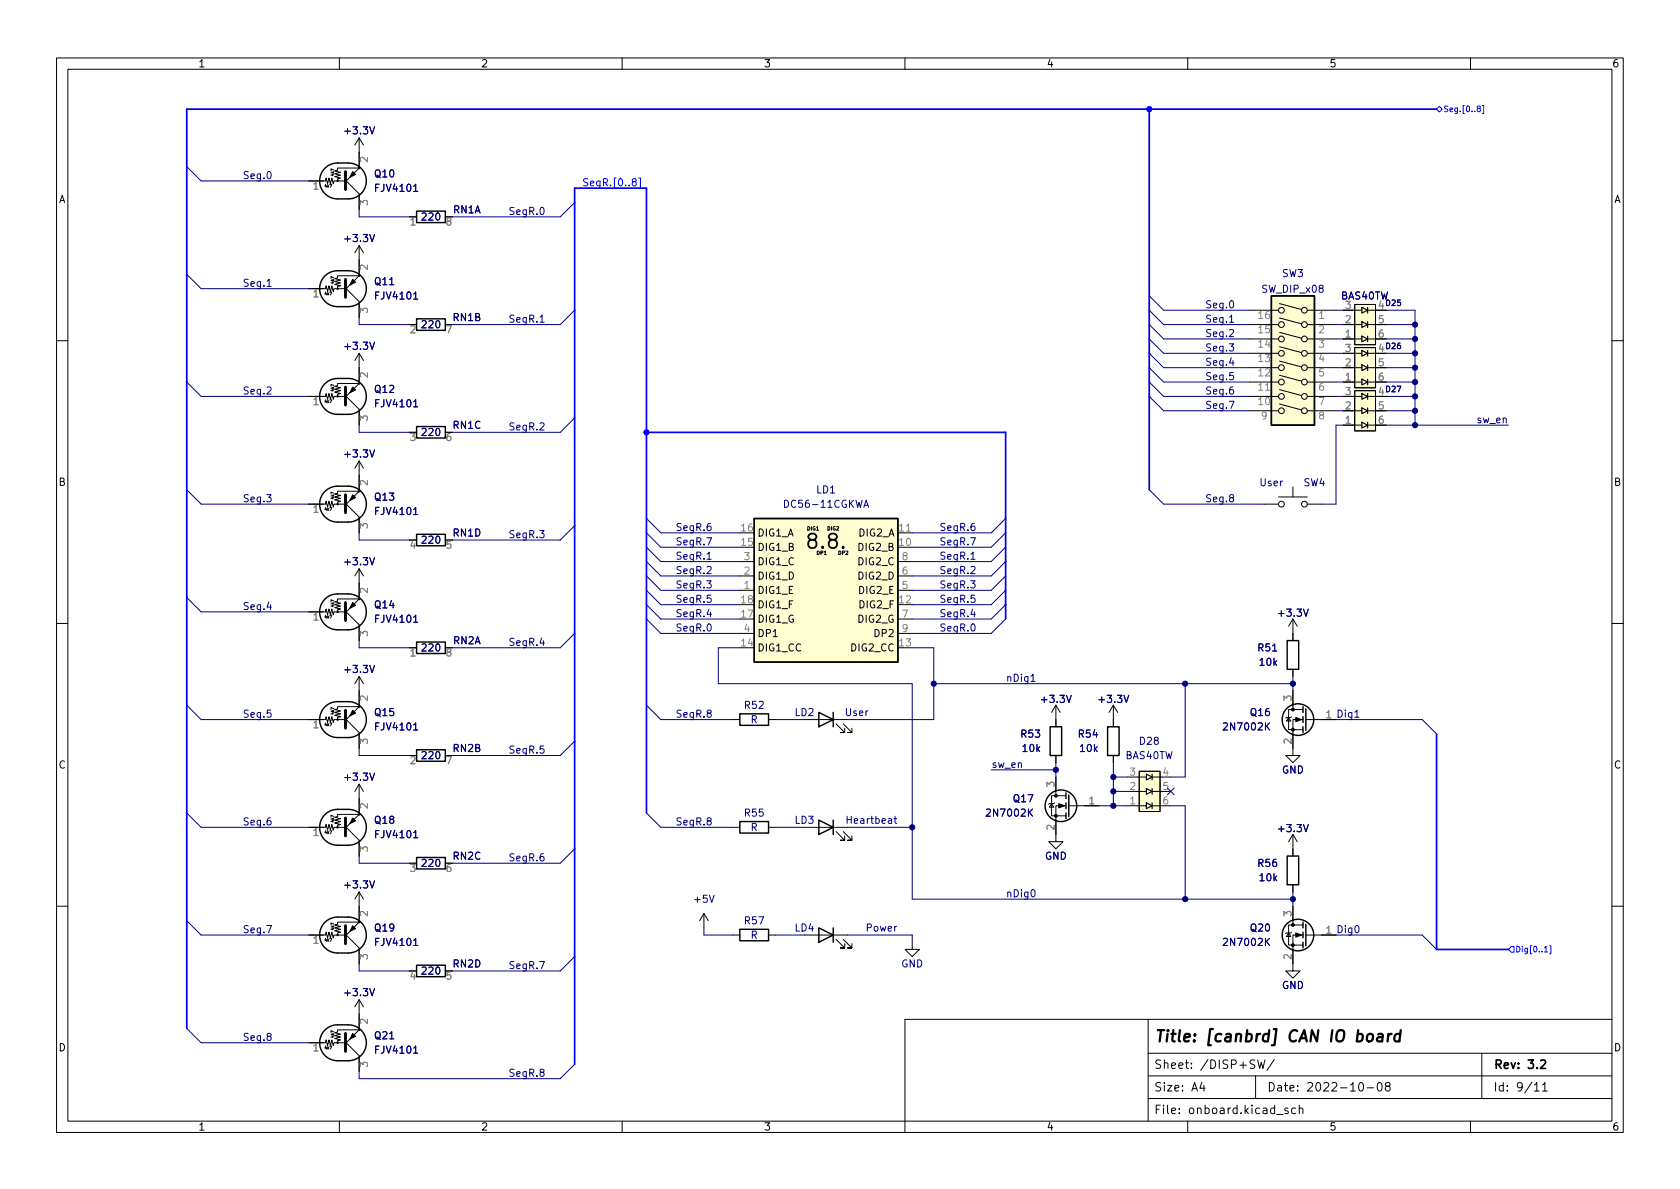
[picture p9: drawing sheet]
<svg xmlns="http://www.w3.org/2000/svg" width="297mm" height="210mm" viewBox="0 0 297 210" stroke-linecap="round" stroke-linejoin="round" font-family="sans-serif">
<g fill="none" stroke="#000" stroke-width=".18">
<path d="M10 10.2h277v190.1h-277zM12 12.2h273v186.1h-273zM60 10.2v2M110 10.2v2M160 10.2v2M210 10.2v2M260 10.2v2M54.6 32h2.9l.2-.5 .2 1 .3-1 .2 1 .3-1 .2 1 .2-.5h1.9M59.7 32v-.4l.5-.1-1-.3 1-.2-1-.3 1-.2-1-.3 .5-.1v-.4h3.8l-2.5 2.6M61 31.7l2.5 2.6v2.8M63.5 24.4v5.1M63.5 24.4l-.8 1.2"/>
<path d="M63.5 24.4l.8 1.2M54.6 51h2.9l.2-.5 .2 1.1 .3-1.1 .2 1.1 .3-1.1 .2 1.1 .2-.6h1.9M59.7 51v-.3l.5-.2-1-.2 1-.3-1-.2 1-.3-1-.2 .5-.2v-.3h3.8l-2.5 2.5M61 50.8l2.5 2.5v2.8M63.5 43.4v5.1M63.5 43.4l-.8 1.3M63.5 43.4l.8 1.3M221 54.9h5.1M221 59.9h5.1M221 57.4h5.1M226.2 58.8l3.9 1M226.2 56.2l3.9 1.1"/>
<path d="M226.2 53.7l3.9 1M231.1 54.9h5.1M231.1 59.9h5.1M231.1 57.4h5.1M237.5 59.9h3.3M239.3 54.9h1.5M239.3 57.4h1.5M239.5 53.8h3.7v7.2h-3.7zM241.8 54.9h1.5M241.8 59.9h1.5M241.8 57.4h1.5M10 60.2h2"/>
<path d="M54.6 70.1h2.9l.2-.5 .2 1 .3-1 .2 1 .3-1 .2 1 .2-.5h1.9M59.7 70.1v-.4l.5-.1-1-.3 1-.2-1-.3 1-.2-1-.3 .5-.1v-.4h3.8l-2.5 2.6M61 69.8l2.5 2.6v2.8M63.5 62.5v5.1M63.5 62.5l-.8 1.2M63.5 62.5l.8 1.2M221 70.1h5.1M221 72.6h5.1M221 67.6h5.1M221 65h5.1M221 62.5h5.1M226.2 71.4l3.9 1.1"/>
<path d="M226.2 68.9l3.9 1M226.2 66.4l3.9 1M226.2 63.8l3.9 1.1M226.2 61.3l3.9 1.1M231.1 70.1h5.1M231.1 72.6h5.1M231.1 67.6h5.1M231.1 65h5.1M231.1 62.5h5.1M237.5 75.2h3.3M237.5 67.6h3.3M239.3 70.1h1.5"/>
<path d="M239.3 72.6h1.5M239.3 65h1.5M239.3 62.5h1.5M239.5 69.1h3.7v7.1h-3.7zM239.5 61.5h3.7v7.1h-3.7zM241.8 70.1h1.5M241.8 72.6h1.5M241.8 75.2h1.5M241.8 67.6h1.5M241.8 65h1.5M241.8 62.5h1.5M285 60.2h2"/>
<path d="M54.6 89.1h2.9l.2-.5 .2 1.1 .3-1.1 .2 1.1 .3-1.1 .2 1.1 .2-.6h1.9M59.7 89.1v-.3l.5-.2-1-.2 1-.3-1-.2 1-.3-1-.2 .5-.2v-.3h3.8l-2.5 2.5M61 88.9l2.5 2.5v2.8M63.5 81.5v5.1M63.5 81.5l-.8 1.3M63.5 81.5l.8 1.3M130.8 99.3h2.5M158.7 94.2h2.6M158.7 99.3h2.6M223.5 89.1h2.6M226.1 87.9h5M228.6 86.1v1.8"/>
<path d="M231.1 89.1h2.6M10 110.2h2M54.6 108.2h2.9l.2-.5 .2 1 .3-1 .2 1 .3-1 .2 1 .2-.5h1.9M59.7 108.2v-.4l.5-.1-1-.3 1-.2-1-.3 1-.2-1-.3 .5-.1v-.4h3.8l-2.5 2.6M61 107.9l2.5 2.6v2.8M63.5 100.6l-.8 1.2M63.5 100.6v5.1M63.5 119.6v5.1M63.5 100.6l.8 1.2M63.5 119.6l-.8 1.3M63.5 119.6l.8 1.3M130.8 104.4h2.5"/>
<path d="M130.8 101.8h2.5M130.8 112h2.5M158.7 104.4h2.6M158.7 101.8h2.6M158.7 112h2.6M158.7 109.5h2.6M228.6 109.5v3.8M228.6 118.4v1.2M228.6 109.5l.8 1.2M228.6 109.5l-.8 1.2M285 110.2h2M54.6 127.2h2.9l.2-.5 .2 1.1 .3-1.1 .2 1.1 .3-1.1 .2 1.1 .2-.6h1.9"/>
<path d="M59.7 127.2v-.3l.5-.2-1-.2 1-.3-1-.2 1-.3-1-.2 .5-.2v-.3h3.8l-2.5 2.5M61 127l2.5 2.5v2.8M63.5 138.7v5.1M63.5 138.7l-.8 1.2M63.5 138.7l.8 1.2M129.5 127.2h1.3M135.9 127.2h1.3M142.2 127.2h7.7M147.8 128l1.6 1.5h-.8h.8v-.7M149.1 128l1.5 1.5h-.7h.7v-.7M186.7 124.7l.8 1.3M186.7 124.7v3.8"/>
<path d="M186.7 133.6v1.3M186.7 137.4v3.3M186.7 124.7l-.8 1.3M196.8 124.7v3.8M196.8 133.6v1.3M196.8 124.7l.8 1.3M196.8 124.7l-.7 1.3M201.2 137.4h1.5M201.2 139.9h1.5M201.4 136.4h3.7v7.1h-3.7zM203.7 137.4h1.5M203.7 139.9h1.5"/>
<path d="M227.8 126.9l.4 .6h-.7zM228.3 126.7l-.1 .2h-.7l-.2 .1M228.6 122.2v3.3M230.4 127.2h-1.8v6.4h-1.3l1.3 1.3 1.3-1.3h-1.3M230.4 125.5h-2.6v3.5h2.6M230.9 127.2h5.3M54.6 146.3h2.9l.2-.5 .2 1 .3-1 .2 1 .3-1 .2 1 .2-.5h1.9M59.7 146.3v-.4l.5-.1-1-.3 1-.2-1-.3 1-.2-1-.3 .5-.1v-.4h3.8l-2.5 2.6M61 146l2.5 2.6v2.8M63.5 157.7v5.1M63.5 157.7l-.8 1.3M63.5 157.7l.8 1.3"/>
<path d="M129.5 146.3h1.3M135.9 146.3h1.3M142.2 146.3h7.7M147.8 147.1l1.6 1.5h-.8h.8v-.8M149.1 147.1l1.5 1.5h-.7h.7v-.8M185.9 142.1l.4 .6h-.8zM186.4 142l-.1 .1h-.8l-.1 .1M188.5 142.5h-1.8v6.3h-1.3l1.3 1.3 1.3-1.3h-1.3M188.5 140.7h-2.6v3.6h2.6M189 142.5h5.3M199.4 142.5h3.3M203.7 142.5h1.5"/>
<path d="M228.6 147.6v3.8M228.6 156.5v1.2M228.6 147.6l.8 1.2M228.6 147.6l-.8 1.2M10 160.2h2M54.6 165.3h2.9l.2-.5 .2 1.1 .3-1.1 .2 1.1 .3-1.1 .2 1.1 .2-.6h1.9M59.7 165.3v-.3l.5-.2-1-.2 1-.3-1-.2 1-.3-1-.2 .5-.2v-.3h3.8l-2.5 2.5M61 165.1l2.5 2.5v2.8M63.5 176.8v5.1M63.5 176.8l-.8 1.2M63.5 176.8l.8 1.2M124.5 161.5l-.8 1.3"/>
<path d="M124.5 161.5v2.6M124.5 161.5l.7 1.3M129.5 165.3h1.3M135.9 165.3h1.3M142.2 165.3h7.7M147.8 166.1l1.6 1.5h-.8h.8v-.7M149.1 166.1l1.5 1.5h-.7h.7v-.7M161.3 166.6v1.3h1.3l-1.3 1.3-1.3-1.3h1.3M227.8 165l.4 .6h-.7zM228.3 164.8l-.1 .2h-.7l-.2 .1M228.6 160.3v3.3M230.4 165.3h-1.8v6.4h-1.3l1.3 1.3 1.3-1.3h-1.3"/>
<path d="M230.4 163.6h-2.6v3.5h2.6M230.9 165.3h5.3M285 160.2h2M54.6 184.4h2.9l.2-.5 .2 1 .3-1 .2 1 .3-1 .2 1 .2-.5h1.9M59.7 184.4v-.4l.5-.1-1-.3 1-.2-1-.3 1-.2-1-.3 .5-.1v-.4h3.8l-2.5 2.6M60 198.3v2M61 184.1l2.5 2.6v2.8M110 198.3v2M203 194.3h82M203 190.3h82M203 186.3h82M203 180.3v18"/>
<path d="M210 198.3v2M212.5 191.4l-.4 1h1M212.9 191.9v1M222 190.3v4M222.4 187.4l.3 1.5 .3-1 .3 1 .3-1.5M225.3 187.4l-1.3 1.9M225.7 197.1h1.2M227.7 196l-.3-.1-.3 .2 .1 .3 .5 .1v.4h-.6M229.1 196l-.5-.1-.2 .3v.4l.1 .3h.6M229.7 196.1l.2-.2 .4 .1 .1 .9M229.7 195.4v1.5M240.4 191.5l.2-.1a.81 .81 0 0 1 .6 .7 .81 .81 0 0 1-.3 .8h-.2a.81 .81 0 0 1-.6-.6 .81 .81 0 0 1 .3-.8z"/>
<path d="M241.7 192.4h1.2M243.7 191.5l.2-.1a.81 .81 0 0 1 .5 .7 .81 .81 0 0 1-.3 .8h-.1a.81 .81 0 0 1-.6-.6 .81 .81 0 0 1 .3-.8zM245.2 192.1l-.3-.3 .1-.2 .2-.2 .4 .1 .2 .2-.1 .2-.6 .2-.2 .3 .1 .4 .2 .1h.3l.3-.3-.1-.4-.2-.1M260 198.3v2M262 186.3v8M271.3 191.9l.4-.5v1.5M271.3 192.9h.9M272.7 191.9l.4-.5v1.5M272.7 192.9h.9M285 180.3h-125v20"/>
<circle cx="59.7" cy="32" r=".13"/>
<circle cx="63.5" cy="29.7" r=".13"/>
<circle cx="59.7" cy="51" r=".13"/>
<circle cx="63.5" cy="48.8" r=".13"/>
<circle cx="226.6" cy="59.9" r=".51"/>
<circle cx="226.6" cy="57.4" r=".51"/>
<circle cx="226.6" cy="54.9" r=".51"/>
<circle cx="230.6" cy="54.9" r=".51"/>
<circle cx="230.6" cy="59.9" r=".51"/>
<circle cx="230.6" cy="57.4" r=".51"/>
<circle cx="59.7" cy="70.1" r=".13"/>
<circle cx="63.5" cy="67.8" r=".13"/>
<circle cx="226.6" cy="67.6" r=".51"/>
<circle cx="226.6" cy="72.6" r=".51"/>
<circle cx="226.6" cy="70.1" r=".51"/>
<circle cx="226.6" cy="65" r=".51"/>
<circle cx="226.6" cy="62.5" r=".51"/>
<circle cx="230.6" cy="72.6" r=".51"/>
<circle cx="230.6" cy="67.6" r=".51"/>
<circle cx="230.6" cy="70.1" r=".51"/>
<circle cx="230.6" cy="65" r=".51"/>
<circle cx="230.6" cy="62.5" r=".51"/>
<circle cx="59.7" cy="89.1" r=".13"/>
<circle cx="63.5" cy="86.9" r=".13"/>
<circle cx="226.6" cy="89.1" r=".51"/>
<circle cx="230.6" cy="89.1" r=".51"/>
<circle cx="59.7" cy="108.2" r=".13"/>
<circle cx="63.5" cy="105.9" r=".13"/>
<circle cx="59.7" cy="127.2" r=".13"/>
<circle cx="63.5" cy="125" r=".13"/>
<circle cx="59.7" cy="146.3" r=".13"/>
<circle cx="63.5" cy="144" r=".13"/>
<circle cx="59.7" cy="165.3" r=".13"/>
<circle cx="63.5" cy="163.1" r=".13"/>
<circle cx="59.7" cy="184.4" r=".13"/>
<circle cx="63.5" cy="182.1" r=".13"/>
</g>
<path d="M272.4 187.6l.6-.2 .2 .2 .1 .3-1 1h1" fill="none" stroke="#000" stroke-width=".3"/>
<path d="M243.7 182.9l.2-.1 .5 .1v1.3M244.5 183.3l-.7 .1a.4 .4 0 0 0-.3 .3 .4 .4 0 0 0 .2 .5l.7-.1M245.5 182.8l-.2 1.4M246.1 182.8l-.4 .1-.3 .3M247.6 182.9a.66 .66 0 0 0-1 .3l-.1 .6 .2 .3 .1 .1 .6-.1M247.7 182.2l-.3 2" fill="none" stroke="#000" stroke-width=".4"/>
<g fill="none" stroke="#000" stroke-width=".25">
<path d="M61.6 28.8h-1.9a3.2 3.2 0 0 0-3.2 3.2 3.2 3.2 0 0 0 3.2 3.2h1.9M61.6 28.8a3.2 3.2 0 0 1 3.2 3.2 3.2 3.2 0 0 1-3.2 3.2M73.7 37.3h5v2.1h-5zM61.6 47.9h-1.9a3.2 3.2 0 0 0-3.2 3.1 3.2 3.2 0 0 0 3.2 3.2h1.9M61.6 47.9a3.2 3.2 0 0 1 3.2 3.1 3.2 3.2 0 0 1-3.2 3.2M73.7 56.4h5v2h-5zM224.8 52.3h7.6v22.9h-7.6zM61.6 66.9h-1.9a3.2 3.2 0 0 0-3.2 3.2 3.2 3.2 0 0 0 3.2 3.2h1.9M61.6 66.9a3.2 3.2 0 0 1 3.2 3.2 3.2 3.2 0 0 1-3.2 3.2M73.7 75.4h5v2.1h-5zM61.6 86h-1.9a3.2 3.2 0 0 0-3.2 3.1 3.2 3.2 0 0 0 3.2 3.2h1.9M61.6 86a3.2 3.2 0 0 1 3.2 3.1 3.2 3.2 0 0 1-3.2 3.2"/>
<path d="M73.7 94.5h5v2h-5zM133.3 91.7h25.4v25.4h-25.4zM61.6 105h-1.9a3.2 3.2 0 0 0-3.2 3.2 3.2 3.2 0 0 0 3.2 3.2h1.9M61.6 105a3.2 3.2 0 0 1 3.2 3.2 3.2 3.2 0 0 1-3.2 3.2M73.7 113.5h5v2.1h-5zM227.6 113.3h2v5.1h-2zM61.6 124.1h-1.9a3.2 3.2 0 0 0-3.2 3.1 3.2 3.2 0 0 0 3.2 3.2h1.9M61.6 124.1a3.2 3.2 0 0 1 3.2 3.1 3.2 3.2 0 0 1-3.2 3.2M73.7 132.6h5v2h-5zM130.8 126.2h5.1v2.1h-5.1zM144.8 126l2.5 1.2-2.5 1.3zM147.3 126v2.5"/>
<path d="M185.7 128.5h2v5.1h-2zM195.8 128.5h2.1v5.1h-2.1zM230.4 125v1M230.4 126.7v1.1M230.4 128.5v1M230.9 125.3v3.9M61.6 143.1h-1.9a3.2 3.2 0 0 0-3.2 3.2 3.2 3.2 0 0 0 3.2 3.2h1.9M61.6 143.1a3.2 3.2 0 0 1 3.2 3.2 3.2 3.2 0 0 1-3.2 3.2M73.7 151.6h5v2.1h-5zM130.8 145.3h5.1v2h-5.1zM144.8 145l2.5 1.3-2.5 1.3zM147.3 145v2.6"/>
<path d="M188.5 140.2v1M188.5 142v1M188.5 143.8v1M189 140.6v3.8M227.6 151.4h2v5.1h-2zM61.6 162.2h-1.9a3.2 3.2 0 0 0-3.2 3.1 3.2 3.2 0 0 0 3.2 3.2h1.9M61.6 162.2a3.2 3.2 0 0 1 3.2 3.1 3.2 3.2 0 0 1-3.2 3.2M73.7 170.7h5v2h-5zM130.8 164.3h5.1v2.1h-5.1zM144.8 164.1l2.5 1.2-2.5 1.3zM147.3 164.1v2.5M230.4 163.1v1"/>
<path d="M230.4 164.8v1.1M230.4 166.6v1M230.9 163.4v3.9M61.6 181.2h-1.9a3.2 3.2 0 0 0-3.2 3.2 3.2 3.2 0 0 0 3.2 3.2h1.9M61.6 181.2a3.2 3.2 0 0 1 3.2 3.2 3.2 3.2 0 0 1-3.2 3.2"/>
<circle cx="229.5" cy="127.2" r="2.79"/>
<circle cx="187.6" cy="142.5" r="2.79"/>
<circle cx="229.5" cy="165.3" r="2.79"/>
</g>
<g fill="#fffed0" stroke="#fffed0" stroke-width=".18">
<path d="M239.5 69.1h3.7v7.1h-3.7z"/>
<path d="M224.8 52.3h7.6v22.9h-7.6z"/>
<path d="M201.4 136.4h3.7v7.1h-3.7z"/>
<path d="M239.5 53.8h3.7v7.2h-3.7z"/>
<path d="M133.3 91.7h25.4v25.4h-25.4z"/>
<path d="M239.5 61.5h3.7v7.1h-3.7z"/>
</g>
<g fill="none" stroke="#000" stroke-width=".2">
<path d="M240.8 54.4l1 .5-1 .5zM240.8 56.9l1 .5-1 .5zM240.8 59.4l1 .5-1 .5zM241.8 54.4v1M241.8 56.9v1M241.8 59.4v1M240.8 69.6l1 .5-1 .5zM240.8 72.1l1 .5-1 .5zM240.8 74.7l1 .5-1 .5zM240.8 62l1 .5-1 .5zM240.8 64.5l1 .5-1 .5zM240.8 67.1l1 .5-1 .5z"/>
<path d="M241.8 62v1M241.8 64.5v1M241.8 67.1v1M241.8 69.6v1M241.8 72.1v1M241.8 74.7v1M202.7 136.9l1 .5-1 .5zM202.7 139.4l1 .5-1 .6zM203.7 136.9v1M203.7 139.4v1.1M202.7 142l1 .5-1 .5zM203.7 142v1"/>
</g>
<path d="M61.1 30.3v3.2zM61.1 49.4v3.2zM61.1 68.4v3.2zM61.1 87.5v3.2zM61.1 106.5v3.2zM61.1 125.6v3.2zM61.1 144.6v3.2zM61.1 163.7v3.2zM61.1 182.7v3.2z" fill="#000" stroke="#000" stroke-width=".51"/>
<g fill="#000" stroke="#000" stroke-width=".18">
<path d="M62.4 30.3l.5 .6-1.1 .5zM62.4 49.4l.5 .5-1.1 .5zM62.4 68.4l.5 .6-1.1 .5zM62.4 87.5l.5 .5-1.1 .5zM62.4 106.5l.5 .6-1.1 .5zM62.4 125.6l.5 .5-1.1 .5zM229.1 126.9l1 .3-1 .4zM62.4 144.6l.5 .6-1.1 .5zM187.2 142.1l1 .4-1 .4zM62.4 163.7l.5 .5-1.1 .5zM229.1 165l1 .3-1 .4zM62.4 182.7l.5 .6-1.1 .5z"/>
<circle cx="228.6" cy="125.5" r=".25"/>
<circle cx="228.6" cy="129" r=".25"/>
<circle cx="186.7" cy="140.7" r=".25"/>
<circle cx="186.7" cy="144.3" r=".25"/>
<circle cx="228.6" cy="167.1" r=".25"/>
<circle cx="228.6" cy="163.6" r=".25"/>
</g>
<path d="M152.7 89.7l.5-1.2 .4 1.2M152.9 89.4h.6M206.4 139.3l1.2 1.3M207.6 139.3l-1.2 1.3M158.1 144.8h.4M158.2 144.3v1.1l.3 .2" fill="none" stroke="#000084" stroke-width=".18"/>
<path d="M254 19.3l.5-.5 .5 .5-.5 .5zM261.4 19.2l-.2-.2v-.2h.5v.3l-.5 .3 .2 .4 .3-.2-.1-.4M262.1 18.7h.2v1.4h-.2M112 32.1l-.2-.2v-.2l.2-.1h.4l.1 .2-.1 .2-.5 .2-.1 .2v.2l.2 .3h.3l.2-.3-.1-.3-.1-.2M112.9 31.5h.3v1.8h-.3M266.7 167.9l.5-.5h.5v1h-.5zM273.1 168.3h.5M274 167.2h.2v1.5h-.2" fill="none" stroke="#00f" stroke-width=".18"/>
<g fill="none" stroke="#000080" stroke-width=".18">
<path d="M33 29.5l2.6 2.5h19M63.5 37.1v1.2h8.9M101.6 35.8l-2.5 2.5h-19.1M33 48.5l2.6 2.5h19M63.5 56.1v1.3h8.9M101.6 54.9l-2.5 2.5h-19.1M203.2 59.9l2.5 2.6h15.3M203.2 52.3l2.5 2.6h15.3M203.2 57.4l2.5 2.5h15.3M203.2 54.9l2.5 2.5h15.3M236.2 54.9h1.3M236.2 59.9h1.3"/>
<path d="M236.2 57.4h1.3M245.1 54.9h5.1v20.3M245.1 59.9h5.1M245.1 57.4h5.1M33 67.6l2.6 2.5h19M63.5 75.2v1.2h8.9M101.6 73.9l-2.5 2.5h-19.1M203.2 70.1l2.5 2.5h15.3M203.2 62.5l2.5 2.5h15.3M203.2 67.6l2.5 2.5h15.3M203.2 65l2.5 2.6h15.3M236.2 72.6h1.3"/>
<path d="M236.2 62.5h1.3M236.2 65h1.3M236.2 70.1h1.3M236.2 67.6h1.3M237.5 75.2h-1.3v13.9h-2.5M245.1 72.6h5.1M245.1 62.5h5.1M245.1 75.2h21.6M245.1 65h5.1M245.1 70.1h5.1M245.1 67.6h5.1M33 86.6l2.6 2.5h19"/>
<path d="M63.5 94.2v1.3h8.9M101.6 93l-2.5 2.5h-19.1M114.3 91.7l2.5 2.5h14M114.3 94.2l2.5 2.6h14M114.3 96.8l2.5 2.5h14M114.3 99.3l2.5 2.5h14M125 98.9h.7M177.8 91.7l-2.5 2.5h-14M177.8 94.2l-2.5 2.6h-14M177.8 96.8l-2.5 2.5h-14M177.8 99.3l-2.5 2.5h-14M203.2 86.6l2.5 2.5h17.8"/>
<path d="M33 105.7l2.6 2.5h19M63.5 113.3v1.2h8.9M101.6 112l-2.5 2.5h-19.1M114.3 106.9l2.5 2.6h14M114.3 101.8l2.5 2.6h14M114.3 109.5l2.5 2.5h14M114.3 104.4l2.5 2.5h14M130.8 114.5h-3.8v6.4h34.3v38.1h67.3M161.3 114.5h3.8v12.7h-15.2M177.8 106.9l-2.5 2.6h-14M177.8 101.8l-2.5 2.6h-14M177.8 109.5l-2.5 2.5h-14"/>
<path d="M177.8 104.4l-2.5 2.5h-14M228.6 119.6v2.6M33 124.7l2.6 2.5h19M63.5 132.3v1.3h8.9M101.6 131.1l-2.5 2.5h-19.1M114.3 124.7l2.5 2.5h12.7M137.2 127.2h5M165.1 120.9h63.5M175.3 136.1h11.4M182.3 120.5h.7M186.7 134.9v2.5M196.8 137.4h2.6"/>
<path d="M196.8 134.9v7.6M196.8 139.9h2.6M209.5 120.9v16.5h-2.5M236.2 127.2h15.3l2.5 2.6M239.6 126.8h.7M33 143.8l2.6 2.5h19M63.5 151.4v1.2h8.9M101.6 150.1l-2.5 2.5h-19.1M114.3 143.8l2.5 2.5h12.7M137.2 146.3h5M149.9 146.3h11.4M182.5 157.4l.1-.1a.68 .68 0 0 1 .4 .7 .68 .68 0 0 1-.4 .6 .84 .84 0 0 1-.1-1.2z"/>
<path d="M194.3 142.5h5.1M207 142.5h2.5v16.5M228.6 157.7v2.6M33 162.8l2.6 2.5h19M63.5 170.4v1.3h8.9M101.6 169.2l-2.5 2.5h-19.1M124.5 164.1v1.2h5M137.2 165.3h5M149.9 165.3h11.4v1.3M236.2 165.3h15.3l2.5 2.6M33 181.9l2.6 2.5h19M101.6 188.2l-2.5 2.5h-35.6v-1.2"/>
</g>
<path d="M203.2 19.3v67.3M254 19.3h-221v162.6M114.3 76.4h63.5v33.1M254 129.8v38.1h12.7M114.3 143.8v-110.5h-12.7v154.9" fill="none" stroke="#00f" stroke-width=".3"/>
<g fill="#00f" stroke="#00f" stroke-width=".18">
<circle cx="114.3" cy="76.4" r=".46"/>
<circle cx="203.2" cy="19.3" r=".46"/>
</g>
<g fill="#000080" stroke="#000080" stroke-width=".18">
<circle cx="250.2" cy="70.1" r=".46"/>
<circle cx="250.2" cy="62.5" r=".46"/>
<circle cx="250.2" cy="59.9" r=".46"/>
<circle cx="250.2" cy="67.6" r=".46"/>
<circle cx="250.2" cy="65" r=".46"/>
<circle cx="250.2" cy="57.4" r=".46"/>
<circle cx="250.2" cy="72.6" r=".46"/>
<circle cx="250.2" cy="75.2" r=".46"/>
<circle cx="228.6" cy="120.9" r=".46"/>
<circle cx="228.6" cy="159" r=".46"/>
<circle cx="209.5" cy="159" r=".46"/>
<circle cx="209.5" cy="120.9" r=".46"/>
<circle cx="161.3" cy="146.3" r=".46"/>
<circle cx="196.8" cy="142.5" r=".46"/>
<circle cx="165.1" cy="120.9" r=".46"/>
<circle cx="196.8" cy="137.4" r=".46"/>
<circle cx="186.7" cy="136.1" r=".46"/>
<circle cx="196.8" cy="139.9" r=".46"/>
</g>
<text font-size="3.5" x="143.1" y="97">8.8.</text>
<text font-size="2.8" x="204" y="184.3">Title: [canbrd] CAN IO board</text>
<g font-size="2.1">
<text x="204" y="189">Sheet: /DISP+SW/</text>
<text x="264" y="189">Rev: 3.2</text>
<text x="204" y="193">Size: A4</text>
<text x="204" y="197">File: onboard.kicad_sch</text>
<text x="224" y="193">Date: 2022-10-08</text>
<text x="264" y="193">Id: 9/11</text>
</g>
<g font-size="1.8">
<text x="35" y="11.9">1</text>
<text x="85" y="11.9">2</text>
<text x="135" y="11.9">3</text>
<text x="185" y="11.9">4</text>
<text x="235" y="11.9">5</text>
<text x="285" y="11.9">6</text>
<text x="10.3" y="35.9">A</text>
<text x="285.3" y="35.9">A</text>
<text x="10.3" y="85.9">B</text>
<text x="285.3" y="85.9">B</text>
<text x="133.9" y="94.9">DIG1_A</text>
<text x="151.9" y="94.9">DIG2_A</text>
<text x="133.9" y="97.4">DIG1_B</text>
<text x="133.9" y="99.9">DIG1_C</text>
<text x="151.9" y="97.4">DIG2_B</text>
<text x="151.9" y="99.9">DIG2_C</text>
<text x="133.9" y="105">DIG1_E</text>
<text x="133.9" y="107.6">DIG1_F</text>
<text x="133.9" y="102.5">DIG1_D</text>
<text x="151.9" y="102.5">DIG2_D</text>
<text x="152" y="105">DIG2_E</text>
<text x="152" y="107.6">DIG2_F</text>
<text x="133.9" y="110.1">DIG1_G</text>
<text x="133.9" y="112.6">DP1</text>
<text x="151.8" y="110.1">DIG2_G</text>
<text x="154.8" y="112.6">DP2</text>
<text x="133.9" y="115.2">DIG1_CC</text>
<text x="150.6" y="115.2">DIG2_CC</text>
<text x="10.3" y="135.9">C</text>
<text x="285.3" y="135.9">C</text>
<text x="10.3" y="185.9">D</text>
<text x="285.3" y="185.9">D</text>
<text x="35" y="199.9">1</text>
<text x="85" y="199.9">2</text>
<text x="135" y="199.9">3</text>
<text x="185" y="199.9">4</text>
<text x="235" y="199.9">5</text>
<text x="285" y="199.9">6</text>
</g>
<g font-size="1.8" fill="#000084">
<text x="61.2" y="23.7">+3.3V</text>
<text x="66.5" y="33.9">FJV4101</text>
<text x="74.7" y="39">220</text>
<text x="61.2" y="42.8">+3.3V</text>
<text x="66.5" y="53">FJV4101</text>
<text x="223.2" y="51.8">SW_DIP_x08</text>
<text x="237.1" y="53">BAS40TW</text>
<text x="74.7" y="58">220</text>
<text x="61.2" y="61.8">+3.3V</text>
<text x="66.5" y="72">FJV4101</text>
<text x="74.7" y="77.1">220</text>
<text x="61.2" y="80.9">+3.3V</text>
<text x="139.1" y="89.8">DC56-11CGKWA</text>
<text x="222.8" y="86">User</text>
<text x="66.5" y="91.1">FJV4101</text>
<text x="61.2" y="99.9">+3.3V</text>
<text x="74.7" y="96.1">220</text>
<text x="66.5" y="110.1">FJV4101</text>
<text x="226.3" y="109">+3.3V</text>
<text x="61.2" y="119">+3.3V</text>
<text x="74.7" y="115.2">220</text>
<text x="222.8" y="117.7">10k</text>
<text x="184.4" y="124.3">+3.3V</text>
<text x="194.5" y="124.3">+3.3V</text>
<text x="66.5" y="129.2">FJV4101</text>
<text x="132.7" y="127.9">R</text>
<text x="149.5" y="126.6">User</text>
<text x="216.7" y="129.2">2N7002K</text>
<text x="74.7" y="134.2">220</text>
<text x="180.9" y="133">10k</text>
<text x="191" y="133">10k</text>
<text x="199" y="134.2">BAS40TW</text>
<text x="226.6" y="136.8">GND</text>
<text x="61.2" y="138">+3.3V</text>
<text x="66.5" y="148.2">FJV4101</text>
<text x="132.7" y="146.9">R</text>
<text x="150" y="145.7">Heartbeat</text>
<text x="174.7" y="144.4">2N7002K</text>
<text x="226.3" y="147.1">+3.3V</text>
<text x="74.7" y="153.3">220</text>
<text x="184.7" y="152">GND</text>
<text x="222.8" y="155.8">10k</text>
<text x="61.2" y="157.1">+3.3V</text>
<text x="122.9" y="159.6">+5V</text>
<text x="66.5" y="167.3">FJV4101</text>
<text x="132.7" y="166">R</text>
<text x="153.2" y="164.7">Power</text>
<text x="216.7" y="167.3">2N7002K</text>
<text x="74.7" y="172.3">220</text>
<text x="159.3" y="171.1">GND</text>
<text x="61.2" y="176.1">+3.3V</text>
<text x="226.6" y="174.9">GND</text>
<text x="66.5" y="186.3">FJV4101</text>
</g>
<g font-size="1.8" fill="#808080">
<text x="65" y="28.7" transform="rotate(-90 65 28.7)">2</text>
<text x="55.4" y="33.5">1</text>
<text x="65" y="36.3" transform="rotate(-90 65 36.3)">3</text>
<text x="72.5" y="39.9">1</text>
<text x="78.9" y="39.9">8</text>
<text x="65" y="47.7" transform="rotate(-90 65 47.7)">2</text>
<text x="55.4" y="52.6">1</text>
<text x="65" y="55.4" transform="rotate(-90 65 55.4)">3</text>
<text x="72.5" y="58.9">2</text>
<text x="78.9" y="58.9">7</text>
<text x="222.5" y="58.9">15</text>
<text x="222.5" y="56.4">16</text>
<text x="233.2" y="56.4">1</text>
<text x="233.2" y="58.9">2</text>
<text x="237.9" y="59.7">1</text>
<text x="237.9" y="57.1">2</text>
<text x="237.9" y="54.6">3</text>
<text x="243.7" y="54.6">4</text>
<text x="243.7" y="57.1">5</text>
<text x="243.7" y="59.7">6</text>
<text x="222.5" y="64">13</text>
<text x="222.5" y="61.5">14</text>
<text x="233.2" y="61.5">3</text>
<text x="233.2" y="64">4</text>
<text x="237.9" y="64.8">2</text>
<text x="237.9" y="62.2">3</text>
<text x="243.7" y="62.2">4</text>
<text x="243.7" y="64.8">5</text>
<text x="55.4" y="71.6">1</text>
<text x="65" y="66.8" transform="rotate(-90 65 66.8)">2</text>
<text x="222.5" y="71.6">10</text>
<text x="222.5" y="69.1">11</text>
<text x="222.5" y="66.5">12</text>
<text x="233.2" y="66.5">5</text>
<text x="233.2" y="69.1">6</text>
<text x="233.2" y="71.6">7</text>
<text x="237.9" y="69.8">3</text>
<text x="237.9" y="67.3">1</text>
<text x="243.7" y="69.8">4</text>
<text x="243.7" y="67.3">6</text>
<text x="65" y="74.4" transform="rotate(-90 65 74.4)">3</text>
<text x="72.5" y="78">3</text>
<text x="78.9" y="78">6</text>
<text x="223" y="74.2">9</text>
<text x="233.2" y="74.2">8</text>
<text x="237.9" y="74.9">1</text>
<text x="237.9" y="72.4">2</text>
<text x="243.7" y="72.4">5</text>
<text x="243.7" y="74.9">6</text>
<text x="65" y="85.8" transform="rotate(-90 65 85.8)">2</text>
<text x="55.4" y="90.7">1</text>
<text x="65" y="93.5" transform="rotate(-90 65 93.5)">3</text>
<text x="131.1" y="94">16</text>
<text x="159" y="94">11</text>
<text x="72.5" y="97">4</text>
<text x="78.9" y="97">5</text>
<text x="131.1" y="96.5">15</text>
<text x="131.6" y="101.6">2</text>
<text x="131.6" y="99.1">3</text>
<text x="159" y="96.5">10</text>
<text x="159.5" y="101.6">6</text>
<text x="159.5" y="99.1">8</text>
<text x="65" y="104.9" transform="rotate(-90 65 104.9)">2</text>
<text x="131.1" y="106.7">18</text>
<text x="131.6" y="104.1">1</text>
<text x="159" y="106.7">12</text>
<text x="159.5" y="104.1">5</text>
<text x="55.4" y="109.7">1</text>
<text x="65" y="112.5" transform="rotate(-90 65 112.5)">3</text>
<text x="131.1" y="109.2">17</text>
<text x="131.6" y="111.8">4</text>
<text x="159.5" y="109.2">7</text>
<text x="159.5" y="111.8">9</text>
<text x="72.5" y="116.1">1</text>
<text x="78.9" y="116.1">8</text>
<text x="131.1" y="114.3">14</text>
<text x="159" y="114.3">13</text>
<text x="65" y="123.9" transform="rotate(-90 65 123.9)">2</text>
<text x="228.3" y="123.9" transform="rotate(-90 228.3 123.9)">3</text>
<text x="55.4" y="128.8">1</text>
<text x="65" y="131.6" transform="rotate(-90 65 131.6)">3</text>
<text x="228.3" y="131.6" transform="rotate(-90 228.3 131.6)">2</text>
<text x="234.5" y="127">1</text>
<text x="72.5" y="135.1">2</text>
<text x="78.9" y="135.1">7</text>
<text x="199.8" y="137.2">3</text>
<text x="205.6" y="137.2">4</text>
<text x="65" y="143" transform="rotate(-90 65 143)">2</text>
<text x="186.4" y="139.2" transform="rotate(-90 186.4 139.2)">3</text>
<text x="192.5" y="142.2">1</text>
<text x="199.8" y="142.2">1</text>
<text x="199.8" y="139.7">2</text>
<text x="205.6" y="139.7">5</text>
<text x="205.6" y="142.2">6</text>
<text x="55.4" y="147.8">1</text>
<text x="186.4" y="146.8" transform="rotate(-90 186.4 146.8)">2</text>
<text x="65" y="150.6" transform="rotate(-90 65 150.6)">3</text>
<text x="72.5" y="154.2">3</text>
<text x="78.9" y="154.2">6</text>
<text x="55.4" y="166.9">1</text>
<text x="65" y="162" transform="rotate(-90 65 162)">2</text>
<text x="228.3" y="162" transform="rotate(-90 228.3 162)">3</text>
<text x="234.5" y="165.1">1</text>
<text x="65" y="169.7" transform="rotate(-90 65 169.7)">3</text>
<text x="72.5" y="173.2">4</text>
<text x="78.9" y="173.2">5</text>
<text x="228.3" y="169.7" transform="rotate(-90 228.3 169.7)">2</text>
<text x="55.4" y="185.9">1</text>
<text x="65" y="181.1" transform="rotate(-90 65 181.1)">2</text>
<text x="65" y="188.7" transform="rotate(-90 65 188.7)">3</text>
</g>
<g font-size="1.8" fill="#000080">
<text x="43.5" y="31.6">Seg.0</text>
<text x="66.3" y="31.4">Q10</text>
<text x="80.1" y="37.7">RN1A</text>
<text x="90.5" y="38">SegR.0</text>
<text x="43.5" y="50.7">Seg.1</text>
<text x="66.3" y="50.4">Q11</text>
<text x="226.7" y="49">SW3</text>
<text x="80.1" y="56.8">RN1B</text>
<text x="90.5" y="57">SegR.1</text>
<text x="213.7" y="57">Seg.1</text>
<text x="213.7" y="54.5">Seg.0</text>
<text x="213.7" y="59.6">Seg.2</text>
<text x="213.7" y="64.7">Seg.4</text>
<text x="213.7" y="62.1">Seg.3</text>
<text x="43.5" y="69.7">Seg.2</text>
<text x="66.3" y="69.5">Q12</text>
<text x="213.7" y="67.2">Seg.5</text>
<text x="213.7" y="69.7">Seg.6</text>
<text x="80.1" y="75.8">RN1C</text>
<text x="90.5" y="76.1">SegR.2</text>
<text x="213.7" y="72.3">Seg.7</text>
<text x="261.3" y="74.8">sw_en</text>
<text x="43.5" y="88.8">Seg.3</text>
<text x="66.3" y="88.5">Q13</text>
<text x="144.4" y="87.2">LD1</text>
<text x="213.7" y="88.8">Seg.8</text>
<text x="230.5" y="86">SW4</text>
<text x="80.1" y="94.9">RN1D</text>
<text x="90.5" y="95.1">SegR.3</text>
<text x="119.4" y="93.9">SegR.6</text>
<text x="166.7" y="93.9">SegR.6</text>
<text x="119.4" y="99">SegR.1</text>
<text x="119.4" y="101.5">SegR.2</text>
<text x="119.4" y="96.4">SegR.7</text>
<text x="166.7" y="96.4">SegR.7</text>
<text x="166.7" y="99">SegR.1</text>
<text x="166.7" y="101.5">SegR.2</text>
<text x="43.5" y="107.8">Seg.4</text>
<text x="66.3" y="107.6">Q14</text>
<text x="119.4" y="104">SegR.3</text>
<text x="119.4" y="106.6">SegR.5</text>
<text x="166.7" y="104">SegR.3</text>
<text x="166.7" y="106.6">SegR.5</text>
<text x="80.1" y="113.9">RN2A</text>
<text x="119.4" y="109.1">SegR.4</text>
<text x="119.4" y="111.7">SegR.0</text>
<text x="166.7" y="111.7">SegR.0</text>
<text x="166.7" y="109.1">SegR.4</text>
<text x="90.5" y="114.2">SegR.4</text>
<text x="222.5" y="115.2">R51</text>
<text x="131.7" y="125.3">R52</text>
<text x="177.8" y="120.5">nDig1</text>
<text x="43.5" y="126.9">Seg.5</text>
<text x="66.3" y="126.6">Q15</text>
<text x="119.4" y="126.9">SegR.8</text>
<text x="140.6" y="126.6">LD2</text>
<text x="180.6" y="130.4">R53</text>
<text x="190.8" y="130.4">R54</text>
<text x="201.6" y="131.7">D28</text>
<text x="221.2" y="126.6">Q16</text>
<text x="234.5" y="127">1 Dig1</text>
<text x="80.1" y="133">RN2B</text>
<text x="90.5" y="133.2">SegR.5</text>
<text x="175.3" y="135.8">sw_en</text>
<text x="179.3" y="141.9">Q17</text>
<text x="43.5" y="145.9">Seg.6</text>
<text x="66.3" y="145.7">Q18</text>
<text x="119.4" y="145.9">SegR.8</text>
<text x="131.7" y="144.4">R55</text>
<text x="140.6" y="145.7">LD3</text>
<text x="80.1" y="152">RN2C</text>
<text x="90.5" y="152.3">SegR.6</text>
<text x="222.5" y="153.3">R56</text>
<text x="177.8" y="158.6">nDig0</text>
<text x="43.5" y="165">Seg.7</text>
<text x="66.3" y="164.7">Q19</text>
<text x="131.7" y="163.4">R57</text>
<text x="140.6" y="164.7">LD4</text>
<text x="221.2" y="164.7">Q20</text>
<text x="234.5" y="165.1">1 Dig0</text>
<text x="80.1" y="171.1">RN2D</text>
<text x="90.5" y="171.3">SegR.7</text>
<text x="43.5" y="184">Seg.8</text>
<text x="66.3" y="183.8">Q21</text>
<text x="90.5" y="190.4">SegR.8</text>
</g>
<text font-size="1.8" fill="#00f" x="102.9" y="32.9">SegR.[0..8]</text>
<g font-size="1.4" fill="#00f">
<text x="255.2" y="19.8">Seg.[0..8]</text>
<text x="267.9" y="168.4">Dig[0..1]</text>
</g>
<g font-size="1.4" fill="#000080">
<text x="245.1" y="54.1">D25</text>
<text x="245.1" y="61.7">D26</text>
<text x="245.1" y="69.3">D27</text>
</g>
<g font-size=".9">
<text x="142.7" y="93.8">DIG1</text>
<text x="146.3" y="93.8">DIG2</text>
<text x="144.4" y="98.1">DP1</text>
<text x="148.2" y="98.1">DP2</text>
</g>
<g font-size=".7">
<text x="57.4" y="33.1">4k7</text>
<text x="59.1" y="31.1" transform="rotate(-90 59.1 31.1)">4k7</text>
<text x="57.4" y="52.2">4k7</text>
<text x="59.1" y="50.1" transform="rotate(-90 59.1 50.1)">4k7</text>
<text x="57.4" y="71.2">4k7</text>
<text x="59.1" y="69.2" transform="rotate(-90 59.1 69.2)">4k7</text>
<text x="59.1" y="88.2" transform="rotate(-90 59.1 88.2)">4k7</text>
<text x="57.4" y="90.3">4k7</text>
<text x="59.1" y="107.3" transform="rotate(-90 59.1 107.3)">4k7</text>
<text x="57.4" y="109.3">4k7</text>
<text x="57.4" y="128.4">4k7</text>
<text x="59.1" y="126.3" transform="rotate(-90 59.1 126.3)">4k7</text>
<text x="57.4" y="147.4">4k7</text>
<text x="59.1" y="145.4" transform="rotate(-90 59.1 145.4)">4k7</text>
<text x="57.4" y="166.5">4k7</text>
<text x="59.1" y="164.4" transform="rotate(-90 59.1 164.4)">4k7</text>
<text x="57.4" y="185.5">4k7</text>
<text x="59.1" y="183.5" transform="rotate(-90 59.1 183.5)">4k7</text>
</g>
</svg>
